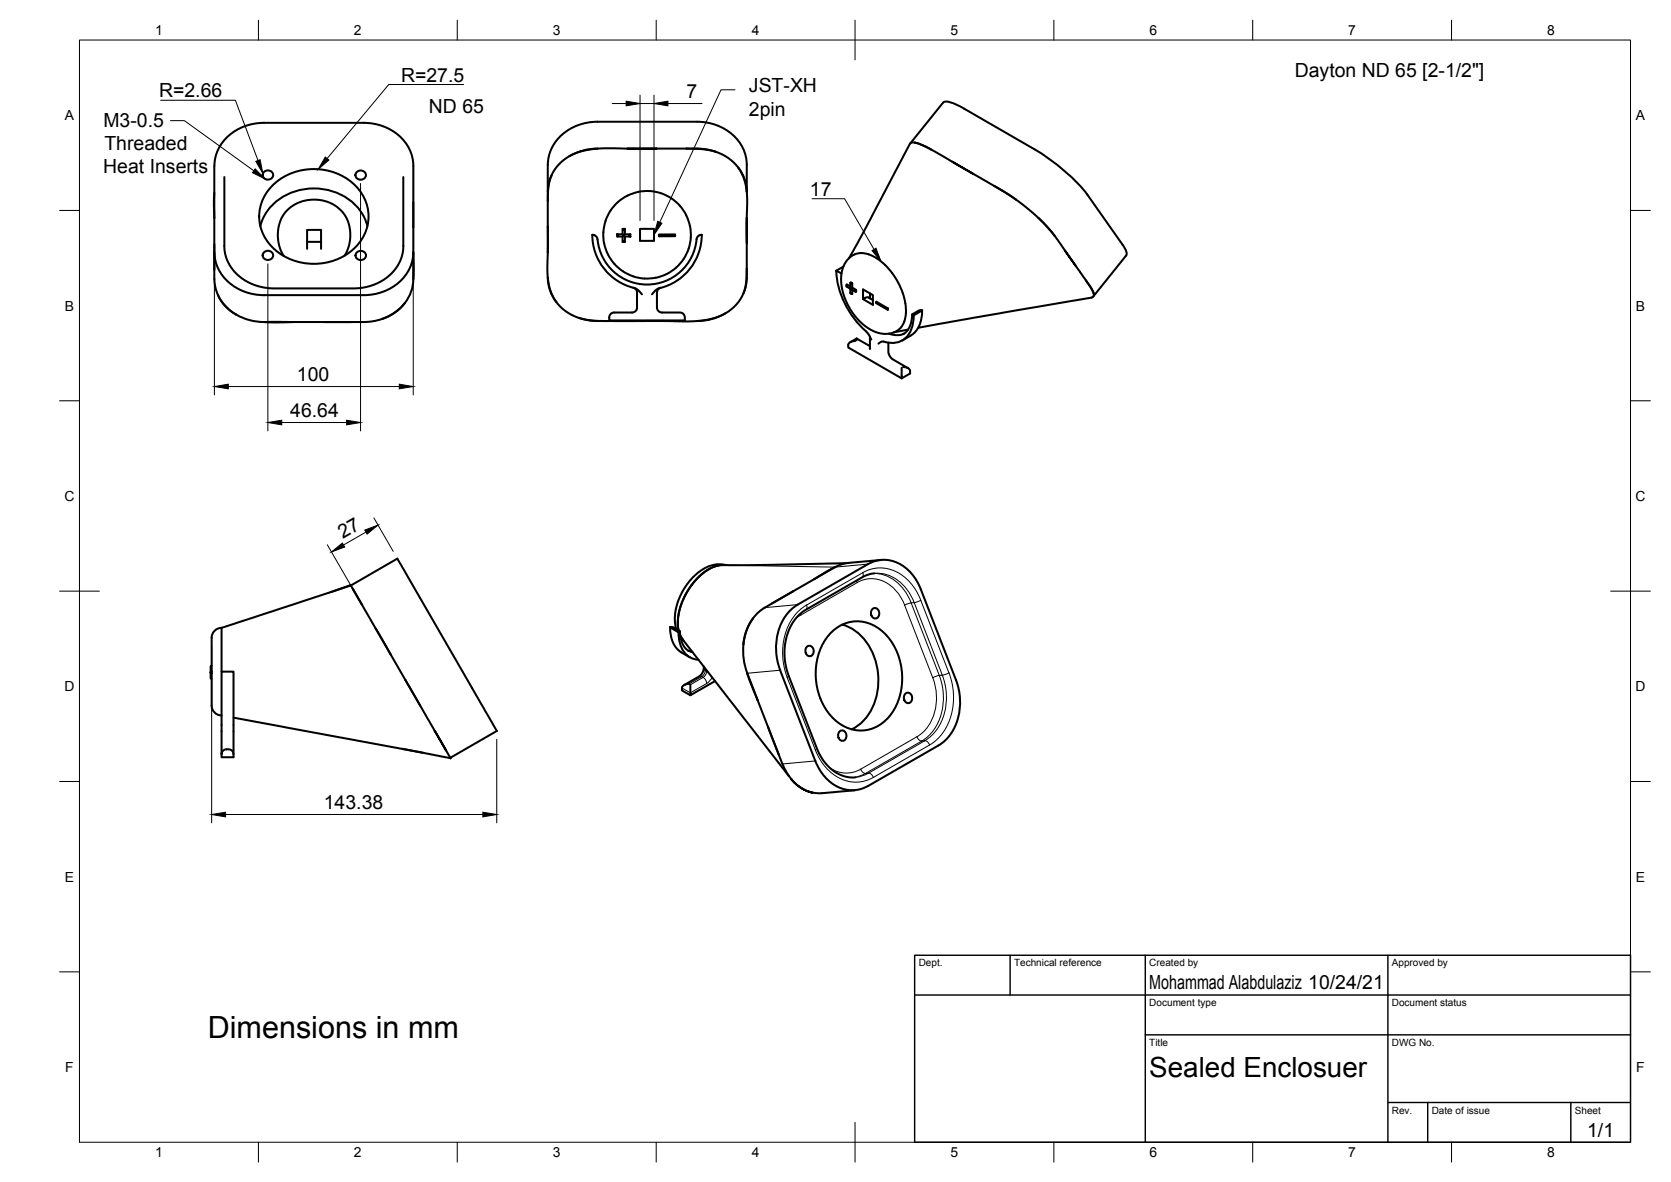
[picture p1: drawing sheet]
<svg xmlns="http://www.w3.org/2000/svg" width="420mm" height="297mm" viewBox="0 0 420 297" stroke-linecap="round" stroke-linejoin="round" font-family="sans-serif">
<!-- layer: Visible -->
<g fill="none" stroke="#000" stroke-width=".51">
<path d="M143.2 39.2l-2.3 1.7-.9 1-1.1 1.6-.9 2.8-.3 4.2M150.2 37.3l-4.1 .7-2.9 1.2M150.2 37.3h7.5M150.3 37.3a13.9 13.9 0 0 0-7.1 1.9M157.7 37.3h7.4zM165.1 37.3h7.5M172.6 37.3l4.5 .2 3.5 .9 2.6 1.4 1.2 1 1.2 1.3M172.6 37.3l4 .1 3.3 .7M230 35.8l1.5 .5 2.7 1.3M230 35.8h-.7l-.5 .3-11 21-4.3 7.8M234.2 37.6l5.3 3M237.1 25.8l-8.1 10.1"/>
<path d="M237.2 25.8a1.76 1.76 0 0 1 1.8-.1l3.5 1.6 17.6 10.2M260.2 37.5a49.5 49.5 0 0 1 13.2 11.4l9.6 13.8a1.51 1.51 0 0 1 .2 1.5M53.9 41.7v28.4M53.9 48.5v6.4M53.9 41.7a11.3 11.3 0 0 1 9.6-10.5l2.9-.3h25a12.3 12.3 0 0 1 12.2 8.3l.3 2.5v28.4M56.4 44.5v17.8l.2 1.4 .5 1.8 1.7 2.6 2.5 2.2 1.8 1 1.7 .6 3.8 .6 21.7-.1 2.4-.4 2-.7 1.9-1 1.3-1.1 1.5-1.5 1-1.7 .6-1.5 .4-1.7v-18.3M65.5 56.8a13.6 13.6 0 0 1 14.8-9.4 13.3 13.3 0 0 1 12.1 9.4M66.3 43.3a1.24 1.24 0 0 1 1.8-.3 1.24 1.24 0 0 1 0 1.9 1.25 1.25 0 0 1-1.6 0 1.25 1.25 0 0 1-.2-1.6zM68.7 46.4a15 15 0 0 1 22.1 2 10.9 10.9 0 0 1-3.8 15.6 15 15 0 0 1-20-3.6 10.7 10.7 0 0 1 1.7-14zM89.6 43.3a1.24 1.24 0 0 1 1.9-.2 1.24 1.24 0 0 1 0 1.8 1.25 1.25 0 0 1-1.6 0 1.25 1.25 0 0 1-.3-1.6zM103.9 50.8v6.4M137.7 56.9v6.5"/>
<path d="M137.7 50.5v6.4M138.6 44.2l-.7 2.2-.1 1.8M151.7 58.4a11.1 11.1 0 0 0 10.3 11.6M155.2 58.9h1.3l.3 .2M155.4 59.2l-.2 .2h1.3M155.4 59.1l-.2-.2v.5M156.5 57.5h.6M156.8 59.2l-.3 .2v1.4M156.8 57.8l-.3-.3v1.4M156.9 59.2l.2 .2v1.4M156.9 57.8l.2-.3v1.4M158.2 59.2l.3 .2h-1.4"/>
<path d="M158.2 59.1l.3-.2v.5M158.5 58.9h-1.4l-.2 .2M160.9 57.5h3.5v3h-3.5zM165.7 58.9h4.1v.5h-4.1zM172.5 54.1a10.9 10.9 0 0 1-.6 11M172.5 54.1a11 11 0 0 0-12-5.9 11 11 0 0 0-8.8 10.2M185.6 42.1l.8 1.2 .7 1.7 .7 3.2M185.6 42.1a9.8 9.8 0 0 1 2.2 6.1M187.8 48.2v-6.8a11.3 11.3 0 0 0-9.7-10.5l-2.8-.3h-25a12.3 12.3 0 0 0-12.2 8.3l-.4 2.5v9.1M187.8 54.6v6.5zM187.8 48.2v6.4M239.5 40.6l5.2 3.1z"/>
<path d="M244.7 43.7l5.3 3M250 46.7l5.5 3.5M255.5 50.2l5.6 4.6M261.1 54.8l4 4.4M261.1 54.8l2.3 2.3 1.7 2.1M265.1 59.2l2.7 3.8M53.9 61.3v6.5M53.9 63.3a11.3 11.3 0 0 0 9.6 10.6l2.9 .3h25a12.3 12.3 0 0 0 12.2-8.4l.3-2.5M53.9 70.1a10.6 10.6 0 0 0 5.5 9 13.9 13.9 0 0 0 7 1.8M66.3 63.5a1.24 1.24 0 0 1 1.8-.3 1.24 1.24 0 0 1 0 1.9 1.25 1.25 0 0 1-1.6 0 1.25 1.25 0 0 1-.2-1.6zM77.2 62.5v-4.7h3.5v4.7M77.2 60.8h3.5"/>
<path d="M86.7 64.2l1-2.3 .4-2.3-.2-2.7-1.1-2.6-1.3-1.7-2-1.4-2.3-.8-2.7-.2-2.3 .3-2.2 1-1.8 1.3-1.4 1.9-.8 2.4-.1 2.5 .4 2.5 1.1 2.3M89.6 63.5a1.24 1.24 0 0 1 1.9-.2 1.24 1.24 0 0 1 0 1.8 1.25 1.25 0 0 1-1.6 0 1.25 1.25 0 0 1-.3-1.6zM101.8 76.2l-1.2 1.2-1.5 1.2-3 1.6M101.8 76.2l-1.2 1.3-1.5 1.2-3 1.5M103.9 70.1a9.8 9.8 0 0 1-2.1 6.1M103.9 63.7v6.4M137.7 69.9l.9 3.6 .8 1.6 .8 1.2 1.4 1.4 1.3 1 2.7 1.2M137.7 63.4v6.5M137.8 69.8a9.8 9.8 0 0 0 2.1 6.1M145.6 79.9l2.9 .6 4.4 .2-4-.1zM156.8 60.6l-.3 .2h.6l-.2-.2M161.4 74l-1-1.2-.7-.3a13.9 13.9 0 0 1-10.8-13.5l.8 .2 .5 .6a12.6 12.6 0 0 0 12.6 11.7 12.6 12.6 0 0 0 12.5-11.9l.5-.4 .6-.2a13.8 13.8 0 0 1-10.9 13.5l-1.6 1.5"/>
<path d="M166.1 72.3l-.5 .3-.4 .6v4.1a1.26 1.26 0 0 0 1.2 1.2h4.5a1.22 1.22 0 0 1 1.3 1.3v.7h-19v-.7a1.25 1.25 0 0 1 1.2-1.3h4.5a1.23 1.23 0 0 0 1.3-1.2l-.1-4.1-.3-.6-.6-.3M171.9 65.1a10.9 10.9 0 0 1-9.9 4.9M182.3 78.8l-3.2 1.3-3.8 .6M182.3 78.8a13.9 13.9 0 0 1-7 1.9M186.9 73.9l-.7 1.2-1.1 1.5-1.3 1.2-1.5 1M187.8 67.5l-.2 3.9-.7 2.5M187.8 67.5l-.1 3.5-.8 2.9M187.8 61.1v6.4M210.3 68l1.3 .7M210.3 68a21.7 21.7 0 0 0 7.5 15.3M212.1 67l-1.8 1M212.9 71.7v.3l.9 .6"/>
<path d="M212.9 72h.1M212.9 71.9v-.4l.9 .5M213.8 71.1l.1 1.4M213.8 72.6v1.1l.3 .2M213.9 73.6l-.1 .1M213.9 72.5l-.1 .1M214 72.5l1.1 .8M214 72.5l.3-.2 1 .5M214 71.4l.3-.2v1.1M214.3 72.8v1.1l-.3-.2M214.3 71.2l-.4-.3v.4M214.5 64.1l-1.2 .9-.8 1.1-.7 1.6-.3 1.8 .1 2 .3 1.7 .6 2 1.1 2.2 1.3 1.9 1.3 1.5 2 1.6 1.2 .7 1.7 .6 1.3 .2 1.6-.1 1.5-.6"/>
<path d="M214.5 64.1a6.3 6.3 0 0 1 6.8 1.4 16.7 16.7 0 0 1 6.4 14 4.8 4.8 0 0 1-2.2 3.7M214.9 73.1l.4-.3v.5l-.4-.2M218.4 74.8l1.1 .6M218.4 74.8a1.36 1.36 0 0 0-1.4 .4l2.5 1.4v-2.4l-2.5-1.5v2.5M218.8 73.8v1.2M220.3 76.2l2.9 1.6M220.3 75.8l2.9 1.7v.3v-.3M220.4 75.8l-.1 .4M229.4 79l.2 .2a6.9 6.9 0 0 1-2.7 6.3 6.5 6.5 0 0 1-4.8 .3l-.6 .1-.6 .5M229.7 79.3l2.2-1.3a7 7 0 0 1-2.9 6.3M231.8 78h-.7l-1.7 1-.1 1.1-.5 1.9-.8 1.3-.9 .7M267.8 63l2.6 3.7z"/>
<path d="M270.4 66.7l2.6 3.7M271.5 68.3h.1M273 70.4l2 3.3v.7l-.4 .3-43.7 7.7M273 70.4l1.5 2.3 .5 1M283.1 64.2l-8.1 10.2M66.4 80.9h7.5M73.9 80.9h7.4M81.3 80.9h7.4M96.1 80.2l-3.3 .7h-4.1M152.9 80.7h7.5M160.4 80.7h7.4zM167.8 80.7h7.5"/>
<path d="M215.1 85.7a1.44 1.44 0 0 0-1.8 1.6l13.4 7.8M215.4 85.1v.4M215.4 85.1l-1.6 .9M215.4 85.1l3.3 1.9M217.8 83.3l.6 .8 .7 1.2M218.7 84.6v3.1M223.4 86.1v2.4l.5 1.3 .6 .5 3.8 2.2M223.5 83.8l1.8 .4h1l1-.4M227.1 92.2a1.42 1.42 0 0 1 1.7 1.7l-2.1 1.2v-2.7M228.3 82.8l-3.5 .7M229 84.3l-2.1 1.3M55.7 157.8v11"/>
<path d="M55.7 157.8a2.85 2.85 0 0 0-2.5 3.5v16M88.2 147.1l2.8 4.8M88.2 147.1l11.7-6.7 23.7 41 1.3 2.3-11.7 6.7M88.2 147.1l-5.1 1.7M88.2 147.1l-32.5 10.7M88.9 148.3l2.1 3.6M88.9 148.3h.1M91 151.9l3.5 6.1M94.5 158l3.7 6.4M168.5 157.7l2.2 1.2M168.5 157.6a7 7 0 0 0 2.9 6.4M168.5 157.6l.8 .1 1.7 .9 .1 1.4 .5 1.8 .7 1 .9 .8"/>
<path d="M168.5 157.6h.1M171 158.6l-.3 .2a6.6 6.6 0 0 0 3.2 6.6l1.8 .4M171 159.7l1.4 2 26 33.3M171.1 159.7l.5 .9M175.4 145.3l1.3-1.2 1.5-1.1 1.9-.8 1.7-.2a10.6 10.6 0 0 0-7.9 5 15.4 15.4 0 0 0-3.3 11.4l-.2-1.5 .1-1.6 .8-3.6 1.7-3.4zM182.5 142l-2.1-.2-2.5 .7-2.3 1.4-2.3 2.2-1.7 2.6-1.5 3.5-.4 3.1 .3 2.8M189.3 155.4l-1 1.6-.7 1.6-.7 3.3M189.4 155.4l-.9 1.2-.9 2.1-.7 3.2M194.2 151.6l-2.8 1.7-2 2.1M199.5 148.6l-5.3 3M204.7 145.5l5.3-3-15.8 9.1M209.1 158.8a9.2 9.2 0 0 1 13.5 .5 16.3 16.3 0 0 1 1.1 20.7 9.2 9.2 0 0 1-14.3 .4 16.3 16.3 0 0 1-1.1-20.7z"/>
<path d="M211.8 157a13.3 13.3 0 0 1 8.8 11 14.9 14.9 0 0 1-4.5 14.1l-1.9 1.2M212.8 141.5l-20.2 .5h-10.9M213.3 141.5l-1.7 .3-1.6 .7M219.3 153.1a1.12 1.12 0 0 1 1.4 0 1.12 1.12 0 0 1 .4 1.3 1.04 1.04 0 0 1-1.1 1 1.04 1.04 0 0 1-1-1.2zM219.9 144.1l-1.7 .3-1.3 .6-15.4 9-1.8 1.9-1.3 2.2-.6 2-.5 2.7v2.8l.8 3.7 8 20.3 1.6 2.4 2 1.8 1.5 .9 1.2 .4 1.4 .3h1.3M221.5 140.7l-8.2 .8M53.1 168.9l.1 .2M53.2 169.2l-.2-.2v1.4l.2 .2M53.2 168.7l-.2 .3M53.2 167.3l-.2 .2v1.4M53.2 177.3a2.51 2.51 0 0 0 2.5 2.5M53.2 168.7l-.1 .2 .1 .2"/>
<path d="M98.2 164.4l3.7 6.5M101.9 170.9l3.7 6.4M105.6 177.3l3.7 6.3M171.1 160.2l.8 .8M171.3 164l2.2 1.2M173 163.5l1.1 .3M173.2 171.9a1.47 1.47 0 0 0-1.7 1.6l2.1 1.2M177 167.5l-.3 1.4-.7 .9-4 2.4M179.8 171.2l-6.2 3.5v-2.6M186.9 161.9a15.7 15.7 0 0 0 1 7.3M187.9 169.2l2.6 6.8zM190.5 176l2.6 6.8"/>
<path d="M196.2 168.4l8.8 22.8a10.4 10.4 0 0 0 10 7.4l2.2-.6 1.1-.5 17.6-10.1M196.2 168.4a14.4 14.4 0 0 1 2.5-15l1.9-1.5 17.7-10.1a8.6 8.6 0 0 1 11.2 2.7l1.4 2.3 .6 1.3 8.9 22.8a14.4 14.4 0 0 1-2.5 15l-2 1.4M202.8 162.6a1.12 1.12 0 0 1 1.4-.1 1.12 1.12 0 0 1 .4 1.4 1.04 1.04 0 0 1-1.1 1 1.04 1.04 0 0 1-1-1.2zM227.6 174.4a1.12 1.12 0 0 1 1.4-.1 1.12 1.12 0 0 1 .3 1.4 1.04 1.04 0 0 1-1.1 1 1.04 1.04 0 0 1-.9-1.2zM55.7 189.6v.7h3v-.7a1.52 1.52 0 0 0-1.5-1.3 1.52 1.52 0 0 0-1.5 1.3v-20.8h3v20.8M58.7 180.3l47.6 8.9M101.2 188.2l12.1 2.3M109.3 183.6l2.9 5zM112.2 188.6l1 1.8M113.2 190.4l.1 .1M113.3 190.4v.1M193.1 182.8l2.7 6.7"/>
<path d="M195.8 189.5l1.5 3.7 1.7 2.6M199 195.9l2.1 1.9 1.4 .8 1.8 .6-1.5-.4-1.5-.9zM204.3 199.2l2.4 .1M211 183.9a1.12 1.12 0 0 1 1.4-.1 1.12 1.12 0 0 1 .4 1.3 1.04 1.04 0 0 1-1.1 1.1 1.04 1.04 0 0 1-1-1.2zM215 198.6l-8.3 .7"/>
</g>
<!-- layer: Visible Narrow -->
<g fill="none" stroke="#000" stroke-width=".25">
<path d="M168.5 157.6l2.1 1.3M200.6 151.9l-8.3 .8M201.3 154.2l.1 .3M202.8 152.1a14.1 14.1 0 0 0-5.9 13.8l.6 2.9 .4 1.4 .4-.4M202.8 152a.94 .94 0 0 1-.1 1.2M215.4 145.9l.1 .5M215.5 146.4l-14.1 8.1-1.4 1.1M215.5 146.4a7.7 7.7 0 0 1 10 2.3l1.4 2.1 .6 1.3M216.8 145.1a.94 .94 0 0 0 .1-1.2l-14.1 8.2M216.9 143.9a9.4 9.4 0 0 1 12.4 3l1.6 2.5 .6 1.4M218.2 141.8l-8.2 .7-28.3-.5M219.5 144.1a10.4 10.4 0 0 1 9.6 7.4"/>
<path d="M219.9 144.1a10.3 10.3 0 0 1 10 7.3M229.1 151.5l7.1 18.2M229.1 151.5l-1.6 .6 7 18.2M229.9 151.4l7 18.3h-.7M229.9 151.4l-.8 .1M231.5 150.9l7.1 18.2M231.5 150.8l-1.6 .6M173 163.5l1.1 .4M173.2 163.6l1.1 .4M173.2 171.9l3.2-1.9 .4 .2-3.2 1.9zM175.8 170h.6M177 168l.3 .5"/>
<path d="M177.3 168v.5l.4 .2M177.3 168.5l-.3 1-.6 .5M177.7 168.7l.3 .1M177.7 168.4v.3M177.7 171.8l-4.1 2.3-2.1-1.2M177.7 168.7l-.4 1-.5 .5 .5 .5 .4 1.1M179.1 170.2l-.5 .7-.9 .9M196.2 168.4l-8.3 .8M197.9 170.2l7.1 18.2M234.5 170.3a12.7 12.7 0 0 1-3 14.2l-.9 .7M236.2 169.7a14.4 14.4 0 0 1-2.5 15.1l-1.9 1.4M236.2 169.7l-1.7 .6"/>
<path d="M238.6 169.1l-1.7 .6a14.4 14.4 0 0 1-2.5 15l-1.9 1.4 .6 .2 .6 .9-14.1 8.2a9.5 9.5 0 0 1-12.4-3.1l-1.6-2.4-.6-1.5M238.6 169.1a15.9 15.9 0 0 1-2.9 16.6l-2 1.5M205 191.2l-8.3 .8M205.4 188.1l-.4 .3M208.8 193.1a7.3 7.3 0 0 0 7.6 .2M216.4 193.3l.7 .9 .5 .2M217.6 194.4l-1.4 .6-1.5 .4M218.4 194.3l-.8 .1M218.4 194.3l-1.6 .7-1.7 .3M218.4 194.3l.5 .2 .7 .9M230.5 185.1l.7 .9 .6 .2M230.5 185.2l-14.1 8.1"/>
<path d="M231.8 186.2l-14.2 8.2M231.8 186.2h.7l-14.1 8.1"/>
</g>
<!-- layer: Border -->
<g fill="none" stroke="#000" stroke-width=".25">
<path d="M20 10.1h390v276.9h-390zM65 5.1v5M115 5.1v5M165 5.1v5M215 5.1v10M265 5.1v5M315 5.1v5M365 5.1v5M15 52.9h5M410 52.9h5M15 100.7h5M410 100.7h5"/>
<path d="M15 148.6h10M405 148.6h10M15 196.4h5M410 196.4h5M15 244.2h5M410 244.2h5M65 287v5M115 287v5M165 287v5M215 282.1v9.9M265 287v5M315 287v5"/>
<path d="M365 287v5"/>
</g>
<!-- layer: TitleBlock -->
<path d="M230 240.1h180v46.9h-180zM230 250h180M254 240.1v9.9M288 240.1v46.9M349 240.1v46.9M288 260.1h122M349 277.1h61M359 277.1v9.9M395 277.1v9.9" fill="none" stroke="#000" stroke-width=".36"/>
<!-- layer: Dimensions -->
<g fill="none" stroke="#000" stroke-width=".25">
<path d="M153.9 26h3.5M160.9 23.9v31.5M160.9 26h3.5M164.4 23.9v31.5M167.9 26h8.6M53.9 57v42.2M90.7 46.1v62.2M67.4 66.3v42M103.9 65.5v33.7M57.4 97.1h43M70.8 106.2h16.4M82.3 136.9l7.6 13.2"/>
<path d="M92 133.7l-5.6 3.3M94 130.1l4.9 8.5M53.2 162.4v44.4M124.9 185.8v21M56.7 204.7h64.7"/>
</g>
<path d="M157.4 25.4l3.5 .6-3.5 .6zM164.4 26l3.5-.6v1.2zM53.9 97.1l3.5-.6v1.2zM100.4 96.5l3.5 .6-3.5 .6zM67.4 106.2l3.4-.6v1.2zM87.2 105.6l3.5 .6-3.5 .6zM83.4 138.7l2.7-2.2 .6 1zM91.7 133.2l3.3-1.2-2.7 2.2zM53.2 204.7l3.5-.6v1.2zM121.4 204.1l3.5 .6-3.5 .6z" fill="#000" stroke="#000" stroke-width=".25"/>
<!-- layer: Annotations -->
<path d="M64.2 42.4l2.5 2.6-3.2-1.6zM64.3 40.5l1.1-.4 .7 3.5zM81.8 39.5l.9 .7-2.7 2.3zM165.4 55.6l1 .5-2 2.9zM219.3 63l1-.6 1.2 3.3z" fill="#000" stroke="#000" stroke-width=".25"/>
<path d="M40.4 25.2h18.8l5.7 15.1M42.9 30.3h3.5l17.4 12.6M116.6 21.2h-18.9l-15.4 18.6M184.8 22.6h-3.5l-15.4 33.2M204.2 49.9h8.2l7.4 12.8" fill="none" stroke="#000" stroke-width=".25"/>
<text font-size="7.7" x="52.2" y="260.8">Dimensions in mm</text>
<text font-size="7" x="289" y="270.6">Sealed Enclosuer</text>
<g font-size="4.9">
<text x="100.9" y="20.5">R=27.5</text>
<text x="188.3" y="23.2">JST-XH</text>
<text x="325.6" y="19.3">Dayton ND 65 [2-1/2&quot;]</text>
<text x="40" y="24.5">R=2.66</text>
<text x="107.8" y="28.3">ND 65</text>
<text x="172.6" y="24.6">7</text>
<text x="188.3" y="29">2pin</text>
<text x="26" y="31.8">M3-0.5</text>
<text x="26.2" y="37.7">Threaded</text>
<text x="26" y="43.5">Heat Inserts</text>
<text x="203.6" y="49.2">17</text>
<text x="74.7" y="95.7">100</text>
<text x="73" y="104.7">46.64</text>
<text x="86.2" y="135.5" transform="rotate(-30 86.2 135.5)">27</text>
<text x="81.4" y="203.2">143.38</text>
<text x="289" y="248.5">Mohammad Alabdulaziz 10/24/21</text>
<text x="399.1" y="285.7">1/1</text>
</g>
<g font-size="3.5">
<text x="39" y="8.8">1</text>
<text x="89" y="8.8">2</text>
<text x="139" y="8.8">3</text>
<text x="189" y="8.8">4</text>
<text x="239" y="8.8">5</text>
<text x="289" y="8.8">6</text>
<text x="339" y="8.8">7</text>
<text x="389" y="8.8">8</text>
<text x="16.3" y="30.2">A</text>
<text x="411.3" y="30.2">A</text>
<text x="16.3" y="78">B</text>
<text x="411.3" y="78">B</text>
<text x="16.2" y="125.9">C</text>
<text x="411.2" y="125.9">C</text>
<text x="16.2" y="173.7">D</text>
<text x="411.2" y="173.7">D</text>
<text x="16.3" y="221.6">E</text>
<text x="411.3" y="221.6">E</text>
<text x="16.4" y="269.4">F</text>
<text x="411.4" y="269.4">F</text>
<text x="39" y="290.8">1</text>
<text x="89" y="290.8">2</text>
<text x="139" y="290.8">3</text>
<text x="189" y="290.8">4</text>
<text x="239" y="290.8">5</text>
<text x="289" y="290.8">6</text>
<text x="339" y="290.8">7</text>
<text x="389" y="290.8">8</text>
</g>
<g font-size="2.5">
<text x="231" y="242.9">Dept.</text>
<text x="255" y="242.9">Technical reference</text>
<text x="289" y="242.9">Created by</text>
<text x="350" y="242.9">Approved by</text>
<text x="289" y="252.8">Document type</text>
<text x="350" y="252.8">Document status</text>
<text x="289" y="262.9">Title</text>
<text x="350" y="262.9">DWG No.</text>
<text x="350" y="279.9">Rev.</text>
<text x="360" y="279.9">Date of issue</text>
<text x="396" y="279.9">Sheet</text>
</g>
</svg>
